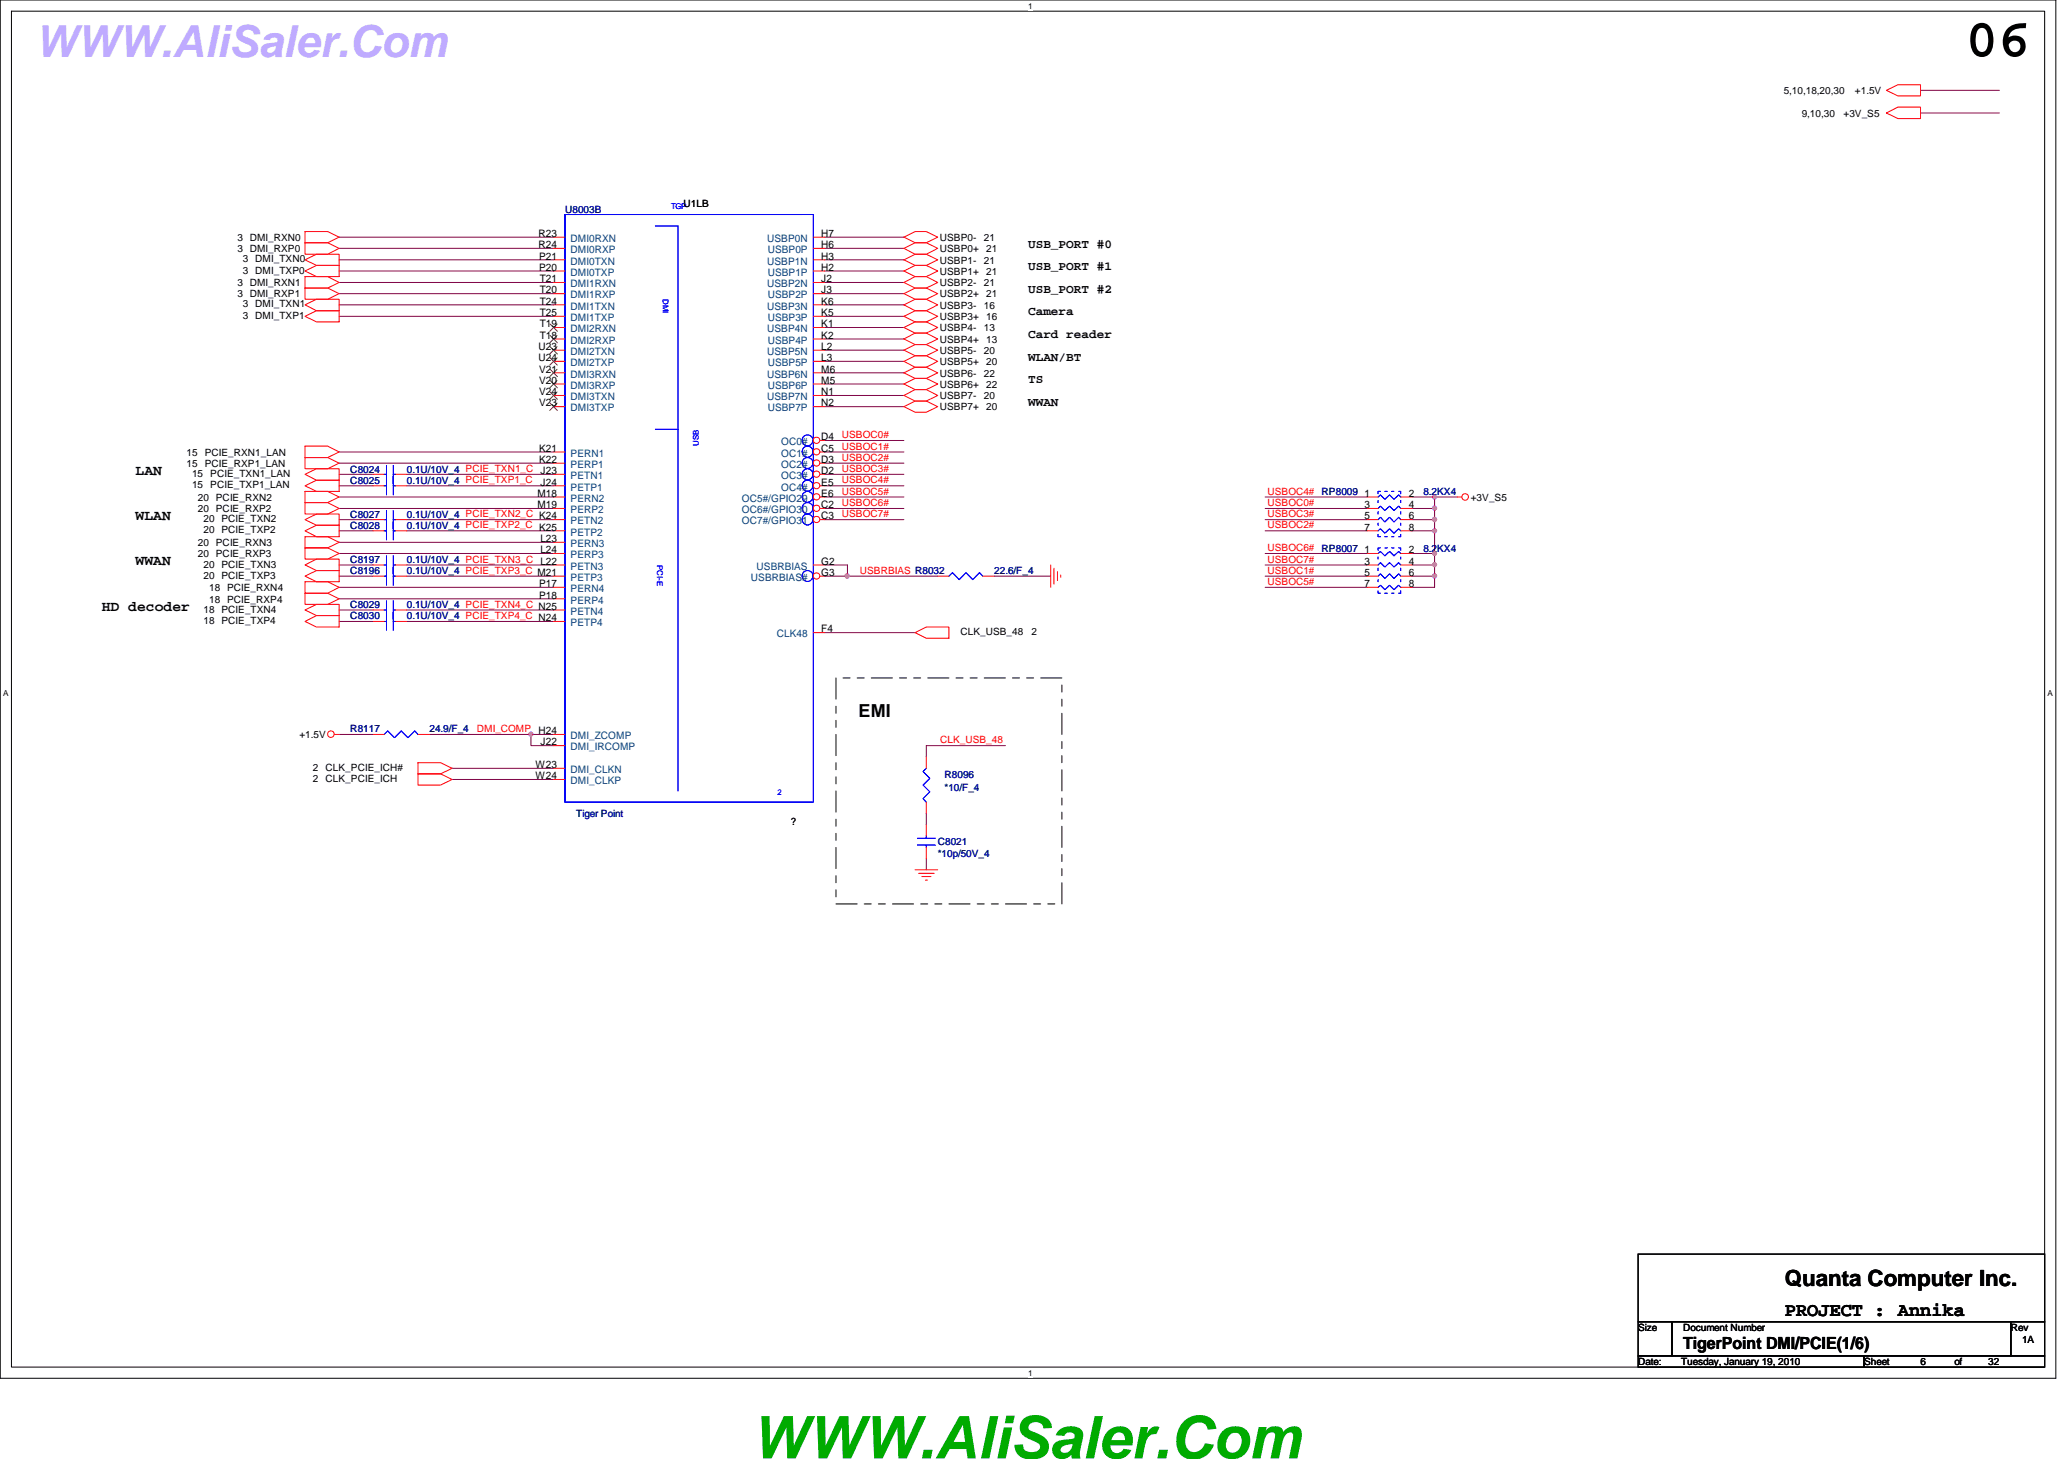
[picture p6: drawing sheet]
<svg xmlns="http://www.w3.org/2000/svg" width="297mm" height="210mm" viewBox="0 0 297 210" stroke-linecap="round" stroke-linejoin="round" font-family="sans-serif">
<path d="M0 0h295.9v198.3h-295.9zM1.6 1.6h292.7v195.1h-292.7z" fill="none" stroke="#000" stroke-width=".14"/>
<g fill="#fff">
<path d="M148 .2h.5v1.3h-.5z"/>
<path d="M148 196.8h.5v1.4h-.5z"/>
<path d="M.5 99.1h.7v1.4h-.7z"/>
<path d="M294.7 99.1h.7v1.4h-.7z"/>
</g>
<g fill="none" stroke="#800040" stroke-width=".14">
<path d="M48.8 34.1h30.9M48.8 35.7h30.9M48.8 66.6h30.9M48.8 65h30.9M48.8 73.2h30.9M48.8 71.5h30.9M48.8 68.2h4.9M48.8 69.9h4.9M48.8 74.8h4.9M48.8 76.4h4.9M58.5 68.2h21.2M58.5 69.9h21.2"/>
<path d="M58.5 74.8h21.2M58.5 76.4h21.2M182.1 79.6h14.6M118.7 82.9h3.3M118.7 91h13M182.1 84.5h14.6M182.1 81.3h14.6M182.1 82.9h14.6M76.4 105.7v1.6h3.3M133.3 117v1.7M144.7 107.3h-11.4v1.6M133.3 123.5v1.6"/>
</g>
<circle cx="76.4" cy="105.6" r=".3" fill="#f0f"/>
<circle cx="76.4" cy="105.6" r=".3" fill="none" stroke="#f0f" stroke-width=".14"/>
<g fill="none" stroke="#800040" stroke-width=".14">
<path d="M118.7 35.7h11.4M118.7 34.1h11.4M118.7 37.4h11.4M118.7 39h11.4M48.8 40.6h30.9M48.8 42.2h30.9M118.7 65h11.4M118.7 63.4h11.4M118.7 66.6h11.4M118.7 68.2h11.4M118.7 69.9h11.4M118.7 71.5h11.4"/>
<path d="M118.7 73.2h11.4M118.7 74.8h11.4M122 81.3v1.6h13M48.8 105.7h4.9M61.8 105.7h17.9M65.1 112.1h14.6M65.1 110.5h14.6"/>
</g>
<circle cx="121.9" cy="82.9" r=".31" fill="#f0f"/>
<circle cx="121.9" cy="82.9" r=".31" fill="none" stroke="#f0f" stroke-width=".14"/>
<g fill="none" stroke="#800040" stroke-width=".14">
<path d="M276.4 13h11.3M276.4 16.3h11.3M48.8 39h30.9M48.8 37.4h30.9M48.8 43.9h30.9M48.8 45.5h30.9M118.7 43.9h11.4M118.7 45.5h11.4M118.7 47.1h11.4M118.7 48.8h11.4M118.7 55.2h11.4M118.7 53.6h11.4"/>
<path d="M118.7 40.6h11.4M118.7 42.2h11.4M118.7 56.9h11.4M118.7 58.5h11.4M118.7 52h11.4M118.7 50.4h11.4M48.8 79.6h30.9M48.8 78h30.9M182.1 76.4h14.6M182.1 74.8h14.6M182.1 73.2h14.6M182.1 71.5h14.6"/>
<path d="M209.7 71.5h-3.2v1.7M48.8 86.1h30.9M48.8 84.5h30.9M48.8 81.3h4.9M48.8 82.9h4.9M48.8 87.8h4.9M48.8 89.4h4.9M58.5 87.8h21.2M58.5 89.4h21.2M58.5 81.3h21.2M58.5 82.9h21.2M118.7 81.3h3.3"/>
<path d="M143.1 82.9h8.1"/>
</g>
<circle cx="206.5" cy="71.5" r=".3" fill="#f0f"/>
<circle cx="206.5" cy="71.5" r=".3" fill="none" stroke="#f0f" stroke-width=".14"/>
<path d="M203.2 71.5h3.3M203.2 82.9h3.3v1.6h-3.3M203.2 81.3h3.3v1.6" fill="none" stroke="#800040" stroke-width=".14"/>
<circle cx="206.4" cy="82.9" r=".31" fill="#f0f"/>
<circle cx="206.4" cy="82.9" r=".31" fill="none" stroke="#f0f" stroke-width=".14"/>
<path d="M203.2 79.6h3.3v1.7" fill="none" stroke="#800040" stroke-width=".14"/>
<circle cx="206.5" cy="81.2" r=".3" fill="#f0f"/>
<circle cx="206.5" cy="81.2" r=".3" fill="none" stroke="#f0f" stroke-width=".14"/>
<path d="M203.2 76.4h3.3v3.2" fill="none" stroke="#800040" stroke-width=".14"/>
<circle cx="206.5" cy="79.6" r=".3" fill="#f0f"/>
<circle cx="206.5" cy="79.6" r=".3" fill="none" stroke="#f0f" stroke-width=".14"/>
<path d="M203.2 74.8h3.3v1.6" fill="none" stroke="#800040" stroke-width=".14"/>
<circle cx="206.5" cy="76.4" r=".3" fill="#f0f"/>
<circle cx="206.5" cy="76.4" r=".3" fill="none" stroke="#f0f" stroke-width=".14"/>
<path d="M203.2 73.2h3.3" fill="none" stroke="#800040" stroke-width=".14"/>
<circle cx="206.5" cy="73.1" r=".3" fill="#f0f"/>
<circle cx="206.5" cy="73.1" r=".3" fill="none" stroke="#f0f" stroke-width=".14"/>
<path d="M206.5 73.2v1.6" fill="none" stroke="#800040" stroke-width=".14"/>
<circle cx="206.4" cy="74.7" r=".31" fill="#f0f"/>
<circle cx="206.4" cy="74.7" r=".31" fill="none" stroke="#f0f" stroke-width=".14"/>
<g fill="none" stroke="#f00" stroke-width=".14">
<path d="M271.5 13l1.6-.8h3.3v1.6h-3.3zM271.5 16.3l1.6-.9h3.3v1.7h-3.3zM43.9 33.3h3.3l1.6 .8-1.6 .8h-3.3zM43.9 34.9h3.3l1.6 .8-1.6 .9h-3.3zM43.9 39.8h3.3l1.6 .8-1.6 .8h-3.3zM43.9 39l1.6-.8h3.3v1.6h-3.3zM43.9 37.4l1.6-.8h3.3v1.6h-3.3zM117 34.1h1.7M117 35.7h1.7M117 37.4h1.7M117 39h1.7M130.1 34.1l1.6-.8h1.6l1.7 .8-1.7 .8h-1.6z"/>
<path d="M130.1 35.7l1.6-.8h1.6l1.7 .8-1.7 .9h-1.6zM130.1 37.4l1.6-.8h1.6l1.7 .8-1.7 .8h-1.6zM130.1 39l1.6-.8h1.6l1.7 .8-1.7 .8h-1.6zM43.9 41.4h3.3l1.6 .8-1.6 .9h-3.3zM43.9 45.5l1.6-.8h3.3v1.6h-3.3zM43.9 43.9l1.6-.8h3.3v1.6h-3.3zM79.7 53.6h1.6M117 53.6h1.7M117 40.6h1.7M117 42.2h1.7M117 43.9h1.7M117 45.5h1.7"/>
<path d="M117 47.1h1.7M117 48.8h1.7M117 50.4h1.7M117 52h1.7M117 55.2h1.7M117 56.9h1.7M117 58.5h1.7M130.1 42.2l1.6-.8h1.6l1.7 .8-1.7 .9h-1.6zM130.1 40.6l1.6-.8h1.6l1.7 .8-1.7 .8h-1.6zM130.1 43.9l1.6-.8h1.6l1.7 .8-1.7 .8h-1.6zM130.1 45.5l1.6-.8h1.6l1.7 .8-1.7 .8h-1.6zM130.1 47.1l1.6-.8h1.6l1.7 .8-1.7 .8h-1.6z"/>
<path d="M130.1 48.8l1.6-.9h1.6l1.7 .9-1.7 .8h-1.6zM130.1 53.6l1.6-.8h1.6l1.7 .8-1.7 .8h-1.6zM130.1 55.2l1.6-.8h1.6l1.7 .8-1.7 .8h-1.6zM130.1 56.9l1.6-.9h1.6l1.7 .9-1.7 .8h-1.6zM130.1 58.5l1.6-.8h1.6l1.7 .8-1.7 .8h-1.6zM130.1 52l1.6-.8h1.6l1.7 .8-1.7 .8h-1.6zM130.1 50.4l1.6-.8h1.6l1.7 .8-1.7 .8h-1.6zM43.9 64.2h3.3l1.6 .8-1.6 .8h-3.3zM43.9 65.8h3.3l1.6 .8-1.6 .8h-3.3zM43.9 70.7h3.3l1.6 .8-1.6 .8h-3.3zM43.9 72.3h3.3l1.6 .9-1.6 .8h-3.3zM43.9 77.2h3.3l1.6 .8-1.6 .8h-3.3z"/>
<path d="M43.9 78.8h3.3l1.6 .8-1.6 .8h-3.3zM43.9 69.9l1.6-.8h3.3v1.6h-3.3zM43.9 68.2l1.6-.8h3.3v1.7h-3.3zM43.9 76.4l1.6-.8h3.3v1.6h-3.3zM43.9 74.8l1.6-.8h3.3v1.6h-3.3zM53.7 68.2h1.6M53.7 69.9h1.6M53.7 74.8h1.6M56.9 68.2h1.6M56.9 69.9h1.6M56.9 74.8h1.6M196.7 74.8h1.6"/>
<path d="M196.7 79.6h1.6M196.7 71.5h1.6M196.7 73.2h1.6M196.7 76.4h1.6M201.6 74.8h1.6M201.6 79.6h1.6M201.6 71.5h1.6M201.6 73.2h1.6M201.6 76.4h1.6M209.7 71.5h.7M43.9 83.7h3.3l1.6 .8-1.6 .8h-3.3zM43.9 85.3h3.3l1.6 .8-1.6 .9h-3.3z"/>
<path d="M43.9 87.8l1.6-.8h3.3v1.6h-3.3zM43.9 89.4l1.6-.8h3.3v1.6h-3.3zM43.9 82.9l1.6-.8h3.3v1.6h-3.3zM43.9 81.3l1.6-.9h3.3v1.7h-3.3zM53.7 89.4h1.6M53.7 87.8h1.6M53.7 82.9h1.6M56.9 89.4h1.6M56.9 87.8h1.6M56.9 82.9h1.6M131.7 91l1.6-.8h3.3v1.6h-3.3zM151.2 81.3v3.2"/>
<path d="M151.7 81.7v2.3M152.2 82.3v1.2M152.7 82.7v.4M196.7 81.3h1.6M196.7 82.9h1.6M196.7 84.5h1.6M201.6 81.3h1.6M201.6 82.9h1.6M201.6 84.5h1.6M48.1 105.7h.7M53.7 105.7h1.6M60.2 109.7h3.2l1.7 .8-1.7 .8h-3.2z"/>
<path d="M60.2 111.3h3.2l1.7 .8-1.7 .8h-3.2zM60.2 105.7h1.6M133.3 108.9v1.6M133.3 115.4v1.6M133.3 118.7v1.6M131.7 125.1h3.3M132.2 125.6h2.2M132.7 126.1h1.3M133.2 126.6h.3M133.3 121.9v1.6"/>
<circle cx="210.9" cy="71.5" r=".47"/>
<circle cx="47.6" cy="105.6" r=".47"/>
</g>
<path d="M235.8 180.4h58.5v9.8h-58.5zM235.8 190.2h4.8v4.9h-4.8zM235.8 195.1h32.5v1.6h-32.5zM240.6 190.2h48.8v4.9h-48.8zM268.3 195.1h26v1.6h-26zM289.4 190.2h4.9v4.9h-4.9z" fill="none" stroke="#000" stroke-width=".14"/>
<path d="M120.3 97.5h32.5v32.5h-32.5z" fill="none" stroke="#000" stroke-width=".14" stroke-dasharray="3 1 1 1 1 1"/>
<g fill="none" stroke="#00f" stroke-width=".14">
<path d="M81.3 30.9h35.7v84.5h-35.7zM94.3 32.5h3.3v81.3M115.4 30.9h-34.1v84.5h34.1M55.3 68.2h.3M55.3 69.9h.3M55.3 74.8h.3M55.6 67v2.6M55.6 68.6v2.6M55.6 73.4v2.7M56.6 68.2h.3M56.6 69.9h.3M56.6 74.8h.3"/>
<path d="M56.6 67v2.6M56.6 68.6v2.6M56.6 73.4v2.7M94.3 61.8h3.3M198.3 79.6l.4-.3 .6 .7 .7-.7 .6 .7 .7-.7 .3 .3M198.3 76.9v.3h.4M198.3 72v.3M198.3 73.6v.4M198.3 75.3v.3M198.3 71.5l.4-.3 .6 .6 .7-.6 .6 .6 .7-.6 .3 .3M198.3 73.2l.4-.4 .6 .6 .7-.6 .6 .6 .7-.6 .3 .4M198.3 74.8l.4-.4 .6 .7 .7-.7 .6 .7 .7-.7 .3 .4"/>
<path d="M198.3 76.4l.4-.3 .6 .6 .7-.6 .6 .6 .7-.6 .3 .3M198.7 78.8h-.4v.4M198.7 70.7h-.4v.3M199.3 77.2h.3M199.3 78.8h.3M199.3 70.7h.3M200.3 77.2h.3M200.3 78.8h.3M200.3 70.7h.3M201.3 78.8h.3v.4M201.3 70.7h.3v.3M201.6 75.3v.3"/>
<path d="M201.6 73.6v.4M201.6 72v.3M201.6 76.9v.3h-.3M55.3 89.4h.3M55.3 87.8h.3M55.3 82.9h.3M55.6 88.1v2.6M55.6 86.4v2.7M55.6 81.6v2.6M56.6 89.4h.3M56.6 87.8h.3M56.6 82.9h.3"/>
<path d="M56.6 88.1v2.6M56.6 86.4v2.7M56.6 81.6v2.6M198.3 85v.3h.4M198.3 80.1v.3M198.3 81.7v.4M198.3 83.4v.3M198.3 81.3l.4-.4 .6 .7 .7-.7 .6 .7 .7-.7 .3 .4M198.3 82.9l.4-.3 .6 .6 .7-.6 .6 .6 .7-.6 .3 .3M198.3 84.5l.4-.3 .6 .6 .7-.6 .6 .6 .7-.6 .3 .3M199.3 85.3h.3M200.3 85.3h.3"/>
<path d="M201.6 83.4v.3M201.6 81.7v.4M201.6 80.1v.3M201.6 85v.3h-.3M55.3 105.7l.5-.5 1 .9 .9-.9 1 .9 1-.9 .5 .5M133.3 110.5l-.5 .5 1 1-1 .9 1 1-1 1 .5 .5M132 120.6h2.6M132 121.6h2.6M133.3 120.3v.3M133.3 121.6v.3"/>
<circle cx="116.2" cy="68.2" r=".79"/>
<circle cx="116.2" cy="73.1" r=".79"/>
<circle cx="116.2" cy="65" r=".79"/>
<circle cx="116.2" cy="69.9" r=".78"/>
<circle cx="116.2" cy="74.7" r=".78"/>
<circle cx="116.2" cy="71.5" r=".78"/>
<circle cx="116.2" cy="63.3" r=".78"/>
<circle cx="116.2" cy="66.6" r=".78"/>
<circle cx="116.2" cy="82.9" r=".78"/>
</g>
<path d="M79.2 53.1l1 1.1M80.2 53.1l-1.1 1.1" fill="none" stroke="#804000" stroke-width=".14"/>
<circle cx="117.5" cy="74.7" r=".46" fill="#fff"/>
<g fill="none" stroke="#f00" stroke-width=".14">
<path d="M118 74.8h.7M117 81.3h1.7"/>
<circle cx="117.5" cy="74.7" r=".46"/>
</g>
<circle cx="117.5" cy="82.9" r=".46" fill="#fff"/>
<g fill="none" stroke="#f00" stroke-width=".14">
<path d="M79.7 34.1h1.6M79.7 35.7h1.6M79.7 37.4h1.6M79.7 39h1.6M79.7 40.6h1.6M79.7 42.2h1.6M79.7 48.8h1.6M79.7 52h1.6M79.7 55.2h1.6M79.7 56.9h1.6M79.7 58.5h1.6M79.7 65h1.6"/>
<path d="M79.7 66.6h1.6M79.7 68.2h1.6M79.7 69.9h1.6M79.7 71.5h1.6M79.7 73.2h1.6M79.7 74.8h1.6M79.7 76.4h1.6M79.7 78h1.6M79.7 79.6h1.6M79.7 82.9h1.6M79.7 81.3h1.6M79.7 84.5h1.6"/>
<path d="M79.7 86.1h1.6M79.7 87.8h1.6M79.7 89.4h1.6M117 91h1.7M118 82.9h.7M79.7 105.7h1.6M79.7 107.3h1.6M79.7 110.5h1.6M79.7 112.1h1.6"/>
<circle cx="117.5" cy="82.9" r=".46"/>
</g>
<path d="M79.2 48.3l1 1M79.2 51.5l1 1M79.2 54.7l1 1.1M79.2 56.4l1 1M79.2 58l1 1.1M80.2 48.3l-1.1 1M80.2 51.5l-1.1 1M80.2 54.7l-1.1 1.1M80.2 56.4l-1.1 1M80.2 58l-1.1 1.1" fill="none" stroke="#804000" stroke-width=".14"/>
<circle cx="117.5" cy="73.1" r=".46" fill="#fff"/>
<g fill="none" stroke="#f00" stroke-width=".14">
<path d="M118 73.2h.7"/>
<circle cx="117.5" cy="73.1" r=".46"/>
</g>
<circle cx="117.5" cy="71.5" r=".46" fill="#fff"/>
<g fill="none" stroke="#f00" stroke-width=".14">
<path d="M118 71.5h.7"/>
<circle cx="117.5" cy="71.5" r=".46"/>
</g>
<circle cx="117.5" cy="69.9" r=".46" fill="#fff"/>
<g fill="none" stroke="#f00" stroke-width=".14">
<path d="M118 69.9h.7"/>
<circle cx="117.5" cy="69.9" r=".46"/>
</g>
<circle cx="117.5" cy="65" r=".46" fill="#fff"/>
<g fill="none" stroke="#f00" stroke-width=".14">
<path d="M118 65h.7"/>
<circle cx="117.5" cy="65" r=".46"/>
</g>
<circle cx="117.5" cy="68.2" r=".46" fill="#fff"/>
<g fill="none" stroke="#f00" stroke-width=".14">
<path d="M118 68.2h.7"/>
<circle cx="117.5" cy="68.2" r=".46"/>
</g>
<circle cx="117.5" cy="66.6" r=".46" fill="#fff"/>
<g fill="none" stroke="#f00" stroke-width=".14">
<path d="M118 66.6h.7"/>
<circle cx="117.5" cy="66.6" r=".46"/>
</g>
<circle cx="117.5" cy="63.3" r=".46" fill="#fff"/>
<g fill="none" stroke="#f00" stroke-width=".14">
<path d="M79.7 47.1h1.6M79.7 45.5h1.6M79.7 43.9h1.6M79.7 50.4h1.6M53.7 76.4h1.6M56.9 76.4h1.6M118 63.4h.7M53.7 81.3h1.6M56.9 81.3h1.6M135 82.9h1.6M141.4 82.9h1.7"/>
<circle cx="117.5" cy="63.3" r=".46"/>
</g>
<path d="M79.2 46.6l1 1.1M79.2 49.9l1 1M80.2 46.6l-1.1 1.1M80.2 49.9l-1.1 1" fill="none" stroke="#804000" stroke-width=".14"/>
<path d="M55.3 76.4h.3M55.6 80v2.5M55.6 75.1v2.6M56.6 76.4h.3M56.6 80v2.5M56.6 75.1v2.6M55.3 81.3h.3M56.6 81.3h.3M136.6 82.9l.5-.5 .9 1 1-1 1 1 1-1 .4 .5" fill="none" stroke="#00f" stroke-width=".14"/>
<circle cx="76.4" cy="105.6" r=".3" fill="#f0f"/>
<circle cx="76.4" cy="105.6" r=".3" fill="none" stroke="#f0f" stroke-width=".14"/>
<circle cx="121.9" cy="82.9" r=".31" fill="#f0f"/>
<circle cx="121.9" cy="82.9" r=".31" fill="none" stroke="#f0f" stroke-width=".14"/>
<circle cx="206.5" cy="71.5" r=".3" fill="#f0f"/>
<circle cx="206.5" cy="71.5" r=".3" fill="none" stroke="#f0f" stroke-width=".14"/>
<circle cx="206.4" cy="82.9" r=".31" fill="#f0f"/>
<circle cx="206.4" cy="82.9" r=".31" fill="none" stroke="#f0f" stroke-width=".14"/>
<circle cx="206.5" cy="81.2" r=".3" fill="#f0f"/>
<circle cx="206.5" cy="81.2" r=".3" fill="none" stroke="#f0f" stroke-width=".14"/>
<circle cx="206.5" cy="79.6" r=".3" fill="#f0f"/>
<circle cx="206.5" cy="79.6" r=".3" fill="none" stroke="#f0f" stroke-width=".14"/>
<circle cx="206.5" cy="76.4" r=".3" fill="#f0f"/>
<circle cx="206.5" cy="76.4" r=".3" fill="none" stroke="#f0f" stroke-width=".14"/>
<circle cx="206.5" cy="73.1" r=".3" fill="#f0f"/>
<circle cx="206.5" cy="73.1" r=".3" fill="none" stroke="#f0f" stroke-width=".14"/>
<circle cx="206.4" cy="74.7" r=".31" fill="#f0f"/>
<circle cx="206.4" cy="74.7" r=".31" fill="none" stroke="#f0f" stroke-width=".14"/>
<text font-size="8.5" fill="#00ab00" x="108.2" y="209.8">WWW.AliSaler.Com</text>
<text font-size="7.8" x="282.9" y="8.1">06</text>
<text font-size="6.3" fill="#bfabff" x="5.1" y="8.2">WWW.AliSaler.Com</text>
<text font-size="3.2" x="256.9" y="185">Quanta Computer Inc.</text>
<text font-size="2.8" x="256.9" y="189.3">PROJECT : Annika</text>
<text font-size="2.6" x="123.6" y="103.2">EMI</text>
<text font-size="2.4" x="242.2" y="194.1">TigerPoint DMI/PCIE(1/6)</text>
<g font-size="2.1">
<text x="19.5" y="68.3">LAN</text>
<text x="19.5" y="74.8">WLAN</text>
<text x="19.5" y="81.3">WWAN</text>
<text x="14.6" y="87.8">HD decoder</text>
</g>
<g font-size="1.8">
<text x="148" y="35.6">USB_PORT #0</text>
<text x="148" y="38.9">USB_PORT #1</text>
<text x="148" y="45.4">Camera</text>
<text x="148" y="42.2">USB_PORT #2</text>
<text x="148" y="48.6">Card reader</text>
<text x="148" y="51.9">WLAN/BT</text>
<text x="148" y="55.2">TS</text>
<text x="148" y="58.4">WWAN</text>
</g>
<g font-size="1.5">
<text x="77.5" y="34.1">R23</text>
<text x="77.5" y="35.7">R24</text>
<text x="118.2" y="34.1">H7</text>
<text x="118.2" y="35.7">H6</text>
<text x="77.6" y="37.3">P21</text>
<text x="77.6" y="38.9">P20</text>
<text x="77.7" y="40.6">T21</text>
<text x="118.2" y="37.3">H3</text>
<text x="118.2" y="40.6">J2</text>
<text x="118.2" y="38.9">H2</text>
<text x="77.7" y="42.2">T20</text>
<text x="77.7" y="47.1">T19</text>
<text x="77.7" y="45.5">T25</text>
<text x="77.7" y="43.8">T24</text>
<text x="118.2" y="43.8">K6</text>
<text x="118.2" y="47.1">K1</text>
<text x="118.2" y="42.2">J3</text>
<text x="118.2" y="45.5">K5</text>
<text x="77.5" y="51.9">U24</text>
<text x="77.5" y="50.3">U23</text>
<text x="77.6" y="53.6">V21</text>
<text x="77.7" y="48.7">T18</text>
<text x="118.2" y="50.3">L2</text>
<text x="118.2" y="53.6">M6</text>
<text x="118.2" y="48.7">K2</text>
<text x="118.2" y="51.9">L3</text>
<text x="77.6" y="55.2">V20</text>
<text x="77.6" y="56.9">V24</text>
<text x="77.6" y="58.5">V23</text>
<text x="118.2" y="56.9">N1</text>
<text x="118.2" y="55.2">M5</text>
<text x="118.2" y="58.5">N2</text>
<text x="77.6" y="65">K21</text>
<text x="118.2" y="65">C5</text>
<text x="118.2" y="63.3">D4</text>
<text x="77.3" y="71.5">M18</text>
<text x="77.6" y="66.6">K22</text>
<text x="77.8" y="69.8">J24</text>
<text x="118.2" y="69.8">E5</text>
<text x="118.2" y="68.2">D2</text>
<text x="118.2" y="66.6">D3</text>
<text x="118.2" y="71.5">E6</text>
<text x="196.4" y="71.5">1</text>
<text x="202.7" y="71.5">2</text>
<text x="77.3" y="73.1">M19</text>
<text x="77.8" y="78">L23</text>
<text x="118.2" y="74.7">C3</text>
<text x="118.2" y="73.1">C2</text>
<text x="196.4" y="73.1">3</text>
<text x="196.4" y="74.7">5</text>
<text x="196.4" y="76.3">7</text>
<text x="202.7" y="73.1">4</text>
<text x="202.7" y="74.7">6</text>
<text x="202.7" y="76.3">8</text>
<text x="77.8" y="79.6">L24</text>
<text x="118.2" y="81.2">G2</text>
<text x="118.2" y="82.8">G3</text>
<text x="196.4" y="79.6">1</text>
<text x="196.4" y="81.2">3</text>
<text x="196.4" y="82.8">5</text>
<text x="202.7" y="79.6">2</text>
<text x="202.7" y="81.2">4</text>
<text x="202.7" y="82.8">6</text>
<text x="77.6" y="84.5">P17</text>
<text x="77.6" y="86.1">P18</text>
<text x="196.4" y="84.5">7</text>
<text x="202.7" y="84.5">8</text>
<text x="118.2" y="91">F4</text>
<text x="77.5" y="105.6">H24</text>
<text x="77.8" y="107.2">J22</text>
<text x="77" y="110.5">W23</text>
<text x="77" y="112.1">W24</text>
</g>
<g font-size="1.5" fill="#004080">
<text x="82.1" y="34.8">DMI0RXN</text>
<text x="110.4" y="34.8">USBP0N</text>
<text x="82.1" y="36.4">DMI0RXP</text>
<text x="82.1" y="38.1">DMI0TXN</text>
<text x="82.1" y="39.7">DMI0TXP</text>
<text x="82.1" y="41.3">DMI1RXN</text>
<text x="110.4" y="38.1">USBP1N</text>
<text x="110.4" y="41.3">USBP2N</text>
<text x="110.5" y="36.4">USBP0P</text>
<text x="110.5" y="39.7">USBP1P</text>
<text x="82.1" y="42.9">DMI1RXP</text>
<text x="82.1" y="47.8">DMI2RXN</text>
<text x="82.1" y="46.2">DMI1TXP</text>
<text x="82.1" y="44.5">DMI1TXN</text>
<text x="110.4" y="44.5">USBP3N</text>
<text x="110.4" y="47.8">USBP4N</text>
<text x="110.5" y="42.9">USBP2P</text>
<text x="110.5" y="46.2">USBP3P</text>
<text x="82.1" y="49.4">DMI2RXP</text>
<text x="82.1" y="52.7">DMI2TXP</text>
<text x="82.1" y="51.1">DMI2TXN</text>
<text x="110.4" y="51.1">USBP5N</text>
<text x="110.5" y="49.4">USBP4P</text>
<text x="110.5" y="52.7">USBP5P</text>
<text x="82.1" y="54.3">DMI3RXN</text>
<text x="82.1" y="55.9">DMI3RXP</text>
<text x="82.1" y="57.6">DMI3TXN</text>
<text x="82.1" y="59.2">DMI3TXP</text>
<text x="110.4" y="54.3">USBP6N</text>
<text x="110.4" y="57.6">USBP7N</text>
<text x="110.5" y="55.9">USBP6P</text>
<text x="110.5" y="59.2">USBP7P</text>
<text x="82.1" y="65.7">PERN1</text>
<text x="112.4" y="65.7">OC1#</text>
<text x="112.4" y="64.1">OC0#</text>
<text x="82.1" y="67.3">PERP1</text>
<text x="82.1" y="68.9">PETN1</text>
<text x="82.1" y="70.6">PETP1</text>
<text x="112.4" y="70.6">OC4#</text>
<text x="112.4" y="68.9">OC3#</text>
<text x="112.4" y="67.3">OC2#</text>
<text x="82.1" y="72.2">PERN2</text>
<text x="82.1" y="73.8">PERP2</text>
<text x="82.1" y="75.4">PETN2</text>
<text x="82.1" y="77">PETP2</text>
<text x="106.8" y="75.4">OC7#/GPIO31</text>
<text x="106.8" y="73.8">OC6#/GPIO30</text>
<text x="106.8" y="72.2">OC5#/GPIO29</text>
<text x="82.1" y="78.7">PERN3</text>
<text x="82.1" y="80.3">PERP3</text>
<text x="82.1" y="82">PETN3</text>
<text x="82.1" y="83.6">PETP3</text>
<text x="108.1" y="83.6">USBRBIAS#</text>
<text x="108.9" y="82">USBRBIAS</text>
<text x="82.1" y="85.2">PERN4</text>
<text x="82.1" y="86.8">PERP4</text>
<text x="82.1" y="88.4">PETN4</text>
<text x="82.1" y="90.1">PETP4</text>
<text x="111.8" y="91.7">CLK48</text>
<text x="82.1" y="106.3">DMI_ZCOMP</text>
<text x="82.1" y="107.9">DMI_IRCOMP</text>
<text x="82.1" y="111.2">DMI_CLKN</text>
<text x="82.1" y="112.8">DMI_CLKP</text>
</g>
<g font-size="1.4">
<text x="256.7" y="13.5">5,10,18,20,30</text>
<text x="259.3" y="16.8">9,10,30</text>
<text x="265.3" y="16.8">+3V_S5</text>
<text x="267" y="13.5">+1.5V</text>
<text x="98.4" y="29.8">U1LB</text>
<text x="34.2" y="34.7">3 DMI_RXN0</text>
<text x="135.3" y="34.7">USBP0-</text>
<text x="141.6" y="34.7">21</text>
<text x="34.2" y="36.3">3 DMI_RXP0</text>
<text x="34.2" y="41.1">3 DMI_RXN1</text>
<text x="35" y="39.4">3 DMI_TXP0</text>
<text x="35" y="37.8">3 DMI_TXN0</text>
<text x="135.3" y="36.3">USBP0+</text>
<text x="135.3" y="37.9">USBP1-</text>
<text x="135.3" y="39.5">USBP1+</text>
<text x="135.3" y="41.1">USBP2-</text>
<text x="141.6" y="37.9">21</text>
<text x="141.6" y="41.1">21</text>
<text x="141.9" y="36.3">21</text>
<text x="141.9" y="39.5">21</text>
<text x="34.2" y="42.8">3 DMI_RXP1</text>
<text x="35" y="45.9">3 DMI_TXP1</text>
<text x="35" y="44.2">3 DMI_TXN1</text>
<text x="135.3" y="42.8">USBP2+</text>
<text x="135.3" y="44.4">USBP3-</text>
<text x="135.3" y="46.1">USBP3+</text>
<text x="135.3" y="47.7">USBP4-</text>
<text x="141.6" y="44.4">16</text>
<text x="141.6" y="47.7">13</text>
<text x="141.9" y="42.8">21</text>
<text x="141.9" y="46.1">16</text>
<text x="135.3" y="49.3">USBP4+</text>
<text x="135.3" y="52.5">USBP5+</text>
<text x="135.3" y="50.9">USBP5-</text>
<text x="141.6" y="50.9">20</text>
<text x="141.9" y="49.3">13</text>
<text x="141.9" y="52.5">20</text>
<text x="135.3" y="54.2">USBP6-</text>
<text x="135.3" y="55.8">USBP6+</text>
<text x="135.3" y="57.4">USBP7-</text>
<text x="135.3" y="59.1">USBP7+</text>
<text x="141.6" y="54.2">22</text>
<text x="141.6" y="57.4">20</text>
<text x="141.9" y="55.8">22</text>
<text x="141.9" y="59.1">20</text>
<text x="26.8" y="65.5">15</text>
<text x="29.5" y="65.5">PCIE_RXN1_LAN</text>
<text x="26.8" y="67.2">15</text>
<text x="27.6" y="70.3">15</text>
<text x="27.6" y="68.6">15</text>
<text x="29.5" y="67.2">PCIE_RXP1_LAN</text>
<text x="30.3" y="70.3">PCIE_TXP1_LAN</text>
<text x="30.3" y="68.6">PCIE_TXN1_LAN</text>
<text x="28.5" y="72.1">20 PCIE_RXN2</text>
<text x="28.5" y="73.7">20 PCIE_RXP2</text>
<text x="29.3" y="76.8">20 PCIE_TXP2</text>
<text x="29.3" y="75.1">20 PCIE_TXN2</text>
<text x="211.7" y="72.1">+3V_S5</text>
<text x="28.5" y="78.6">20 PCIE_RXN3</text>
<text x="28.5" y="80.2">20 PCIE_RXP3</text>
<text x="29.3" y="83.3">20 PCIE_TXP3</text>
<text x="29.3" y="81.7">20 PCIE_TXN3</text>
<text x="29.3" y="88.1">18 PCIE_TXN4</text>
<text x="29.3" y="89.8">18 PCIE_TXP4</text>
<text x="30.1" y="85">18 PCIE_RXN4</text>
<text x="30.1" y="86.7">18 PCIE_RXP4</text>
<text x="138.2" y="91.4">CLK_USB_48</text>
<text x="148.5" y="91.4">2</text>
<text x="43.1" y="106.2">+1.5V</text>
<text x="45" y="110.9">2</text>
<text x="45" y="112.5">2</text>
<text x="46.9" y="110.9">CLK_PCIE_ICH#</text>
<text x="46.9" y="112.5">CLK_PCIE_ICH</text>
<text x="113.8" y="118.7">?</text>
<text x="235.8" y="191.5">Size</text>
<text x="242.2" y="191.5">Document Number</text>
<text x="289.4" y="191.5">Rev</text>
<text x="235.8" y="196.4">Date:</text>
<text x="241.9" y="196.4">Tuesday, January 19, 2010</text>
<text x="268.3" y="196.4">Sheet</text>
<text x="276.4" y="196.4">6</text>
<text x="281.3" y="196.4">of</text>
<text x="286.1" y="196.4">32</text>
<text x="291" y="193.2">1A</text>
</g>
<g font-size="1.4" fill="#000080">
<text x="81.3" y="30.6">U8003B</text>
<text x="50.4" y="68">C8024</text>
<text x="50.4" y="69.6">C8025</text>
<text x="58.5" y="68">0.1U/10V_4 PCIE_TXN1_C J23</text>
<text x="58.5" y="69.6">0.1U/10V_4 PCIE_TXP1_C</text>
<text x="190.2" y="71.2">RP8009</text>
<text x="204.8" y="71.2">8.2KX4</text>
<text x="50.4" y="74.5">C8027</text>
<text x="50.4" y="76.1">C8028</text>
<text x="58.5" y="74.5">0.1U/10V_4 PCIE_TXN2_C K24</text>
<text x="58.5" y="76.1">0.1U/10V_4 PCIE_TXP2_C K25</text>
<text x="50.4" y="82.6">C8196</text>
<text x="50.4" y="81">C8197</text>
<text x="58.5" y="82.6">0.1U/10V_4 PCIE_TXP3_C M21</text>
<text x="58.5" y="81">0.1U/10V_4 PCIE_TXN3_C L22</text>
<text x="143.1" y="82.6">22.6/F_4</text>
<text x="190.2" y="79.4">RP8007</text>
<text x="204.8" y="79.4">8.2KX4</text>
<text x="50.4" y="89.1">C8030</text>
<text x="50.4" y="87.5">C8029</text>
<text x="58.5" y="89.1">0.1U/10V_4 PCIE_TXP4_C N24</text>
<text x="58.5" y="87.5">0.1U/10V_4 PCIE_TXN4_C N25</text>
<text x="50.4" y="105.4">R8117</text>
<text x="61.8" y="105.4">24.9/F_4</text>
<text x="135.9" y="111.9">R8096</text>
<text x="135.9" y="113.8">*10/F_4</text>
<text x="82.9" y="117.6">Tiger Point</text>
<text x="135" y="121.6">C8021</text>
<text x="135" y="123.3">*10p/50V_4</text>
</g>
<g font-size="1.4" fill="#f00">
<text x="121.2" y="64.7">USBOC1#</text>
<text x="121.2" y="63">USBOC0#</text>
<text x="121.2" y="66.3">USBOC2#</text>
<text x="121.2" y="67.9">USBOC3#</text>
<text x="121.2" y="69.6">USBOC4#</text>
<text x="121.2" y="71.2">USBOC5#</text>
<text x="182.4" y="71.2">USBOC4#</text>
<text x="121.2" y="72.8">USBOC6#</text>
<text x="121.2" y="74.4">USBOC7#</text>
<text x="182.4" y="76">USBOC2#</text>
<text x="182.4" y="74.4">USBOC3#</text>
<text x="182.4" y="72.8">USBOC0#</text>
<text x="123.7" y="82.5">USBRBIAS R8032</text>
<text x="182.4" y="80.9">USBOC7#</text>
<text x="182.4" y="82.5">USBOC1#</text>
<text x="182.4" y="79.3">USBOC6#</text>
<text x="182.4" y="84.2">USBOC5#</text>
<text x="68.6" y="105.3">DMI_COMP</text>
<text x="135.3" y="106.9">CLK_USB_48</text>
</g>
<g font-size="1.2">
<text x="148" y="1.2">1</text>
<text x=".5" y="100.2">A</text>
<text x="294.7" y="100.2">A</text>
<text x="148" y="197.9">1</text>
</g>
<g font-size="1.1" fill="#00f">
<text x="96.6" y="30.1">TGP</text>
<text x="95.4" y="43.1" transform="rotate(90 95.4 43.1)">DMI</text>
<text x="100.6" y="64.2" transform="rotate(-90 100.6 64.2)">USB</text>
<text x="94.6" y="81.3" transform="rotate(90 94.6 81.3)">PCI-E</text>
<text x="111.9" y="114.4">2</text>
</g>
</svg>
